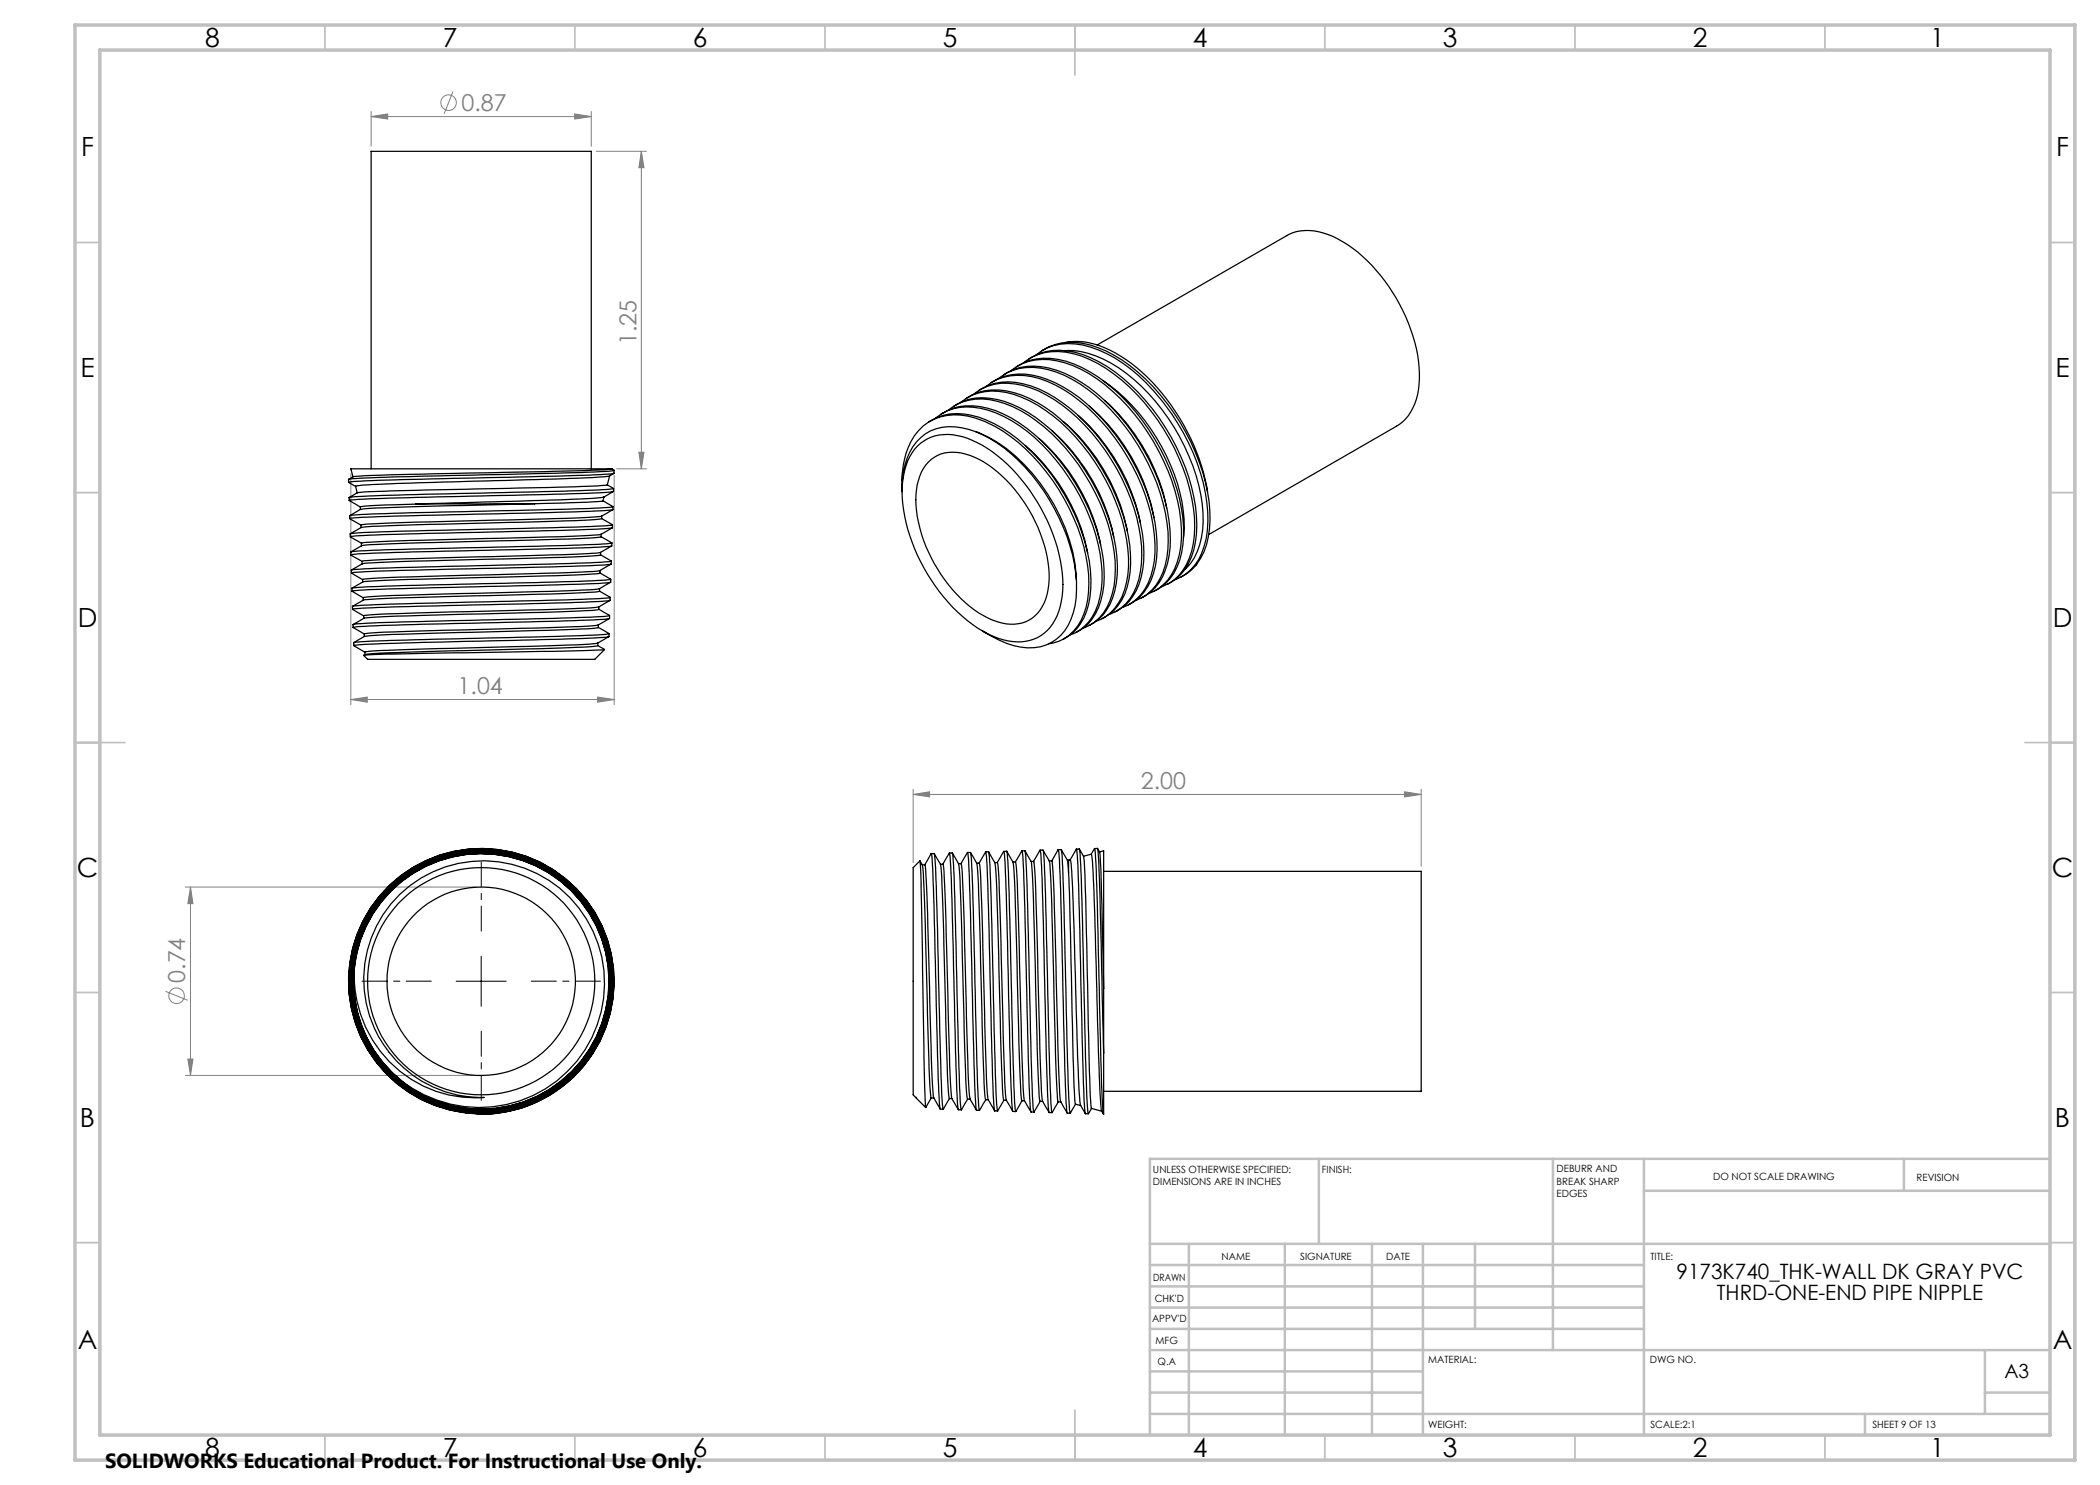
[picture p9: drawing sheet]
<svg xmlns="http://www.w3.org/2000/svg" width="420mm" height="297mm" viewBox="0 0 420 297" stroke-linecap="round" stroke-linejoin="round" font-family="sans-serif">
<g fill="none" stroke="#808080" stroke-width=".2">
<path d="M90.6 18.3l-1.8 4.5M74.2 23.3l3.3-.5v1zM74.2 22.3v6.9M74.2 23.3h44.1M114.9 22.8l3.4 .5-3.4 .5zM118.3 22.3v6.9M119.2 30.3h10.1M128.3 30.3l.5 3.2h-1zM128.3 30.3v63.5M70.2 94.8v46.1M122.8 95.1v45.8M123.3 93.8h6"/>
<path d="M127.8 90.4h1l-.5 3.4zM70.2 139.9l3.2-.5v1zM70.2 139.9h52.6M119.5 139.4l3.3 .5-3.3 .5zM182.6 158.9l3.3-.5v1zM182.6 157.9v14.6M182.6 158.9h101.6M280.9 158.4l3.3 .5-3.3 .5zM284.2 157.9v15.3M37.1 177.4h58.1M38.1 177.4l.5 3.3h-1zM38.1 177.4v37.7"/>
<path d="M33.1 198.3l4.4 1.8M37.1 215.1h58.1M37.6 211.8h1l-.5 3.3z"/>
<circle cx="89.7" cy="20.5" r="1.55"/>
<circle cx="35.3" cy="199.1" r="1.55"/>
</g>
<path d="M86.3 196.2h-13.9M96.3 186.2v-13.8M106.3 196.2h13.8M96.3 206.2v13.9" fill="none" stroke="#000" stroke-width=".2" stroke-dasharray="15.2 1.3 1.3 1.3" stroke-dashoffset="10.2"/>
<path d="M91.2 196.2h10M96.2 191.2v10.1" fill="none" stroke="#000" stroke-width=".2"/>
<g fill="none" stroke="#c0c0c0" stroke-width=".35">
<path d="M65 5v5M115 5v5M165 5v5M215 5v10M265 5v5M315 5v5M365 5v5M15 48.5h5M410 48.5h5M15 98.5h5M410 98.5h5M15 148.5h10"/>
<path d="M405 148.5h10M15 198.5h5M410 198.5h5M15 248.5h5M410 248.5h5M65 287v5M115 287v5M165 287v5M215 282v10M265 287v5M315 287v5M365 287v5"/>
</g>
<g fill="none" stroke="#c0c0c0" stroke-width=".5">
<path d="M263.8 231.8v17M310.6 231.8v38.2M328.8 231.8v55.2M328.8 238.2h81.2M380.8 231.8v6.4M410 231.8h-180v55.2M230 248.8h180M230 257.3h98.8M230 253h98.8M237.8 248.8v38.2M257 248.8v38.2M274.4 248.8v38.2"/>
<path d="M284.6 248.8v38.2M295 248.8v17M230 265.8h98.8M230 261.5h98.8M230 278.5h54.6M230 274.3h54.6M230 270h180M397 278.5h13M397 270v12.8M230 282.8h180M373 282.8v4.2"/>
</g>
<path d="M15 5h400v287h-400zM20 10h390v277h-390z" fill="none" stroke="#c0c0c0" stroke-width=".7"/>
<g fill="#808080">
<path d="M280.9 158.4l3.3 .5-3.3 .5zM182.6 158.9l3.3-.5v1z"/>
<path d="M70.2 139.9l3.2-.5v1zM119.5 139.4l3.3 .5-3.3 .5z"/>
<path d="M127.8 90.4h1l-.5 3.4zM128.3 30.3l.5 3.2h-1z"/>
<path d="M38.1 177.4l.5 3.3h-1zM37.6 211.8h1l-.5 3.3z"/>
<path d="M74.2 23.3l3.3-.5v1zM114.9 22.8l3.4 .5-3.4 .5z"/>
</g>
<g fill="none" stroke="#000" stroke-width=".25">
<path d="M193.2 79.7a10.9 10.9 0 0 1 9.6-1.2 28.6 28.6 0 0 1 13.7 9.8 40.7 40.7 0 0 1 9.6 22.6 14.5 14.5 0 0 1-3.3 11.2l-.9 .8-1.5 .9M194.8 78.8a10.5 10.5 0 0 1 9.7-1.7 28.1 28.1 0 0 1 13.9 9.5 41.3 41.3 0 0 1 9.9 22.7 17 17 0 0 1-2.3 10.4 8.3 8.3 0 0 1-4.1 3.1M196.1 77.9a11.3 11.3 0 0 1 10.1-.7 32.6 32.6 0 0 1 15 12.2 40.6 40.6 0 0 1 7.5 19.3 15.8 15.8 0 0 1-2.9 11.6l-.9 .9-1.5 .9M196.1 77.9l-.4 .2M197.2 77.3a10.4 10.4 0 0 1 9.1-2 25.9 25.9 0 0 1 12.5 7.5 43.1 43.1 0 0 1 11.8 22.2 18.6 18.6 0 0 1-1.6 12.8 8.8 8.8 0 0 1-4.5 3.7M198.6 76.3a11.9 11.9 0 0 1 10.9-.4 34.1 34.1 0 0 1 15 13 36.4 36.4 0 0 1 6.8 22.8 12 12 0 0 1-4.3 8.5l-1.4 .8M198.6 76.3l-.4 .2M199.8 75.7a10.6 10.6 0 0 1 9.9-1.8 28.4 28.4 0 0 1 13.9 9.6 42.1 42.1 0 0 1 10 22.9 17 17 0 0 1-2.3 10.5 8.2 8.2 0 0 1-4.2 3.2M200.7 75a10.8 10.8 0 0 1 9.1-1.4 28.1 28.1 0 0 1 14 9.5 41.4 41.4 0 0 1 10.2 22.8 15.5 15.5 0 0 1-3 11.7 7.4 7.4 0 0 1-2.8 2M202.2 74.2a10.9 10.9 0 0 1 10.8-1.6 31.7 31.7 0 0 1 15.2 12 38.6 38.6 0 0 1 8.1 23.1 13.5 13.5 0 0 1-3.7 9.3l-.9 .8-2 .9M203.3 73.4a11.4 11.4 0 0 1 9.9-1.2 31.9 31.9 0 0 1 15.3 12 40.7 40.7 0 0 1 8.2 21.3 15.9 15.9 0 0 1-2.7 10.2 8.9 8.9 0 0 1-3.1 2.5M204.8 72.5a10.7 10.7 0 0 1 10-1.7 28.7 28.7 0 0 1 14 9.7 42.4 42.4 0 0 1 10.1 23 17 17 0 0 1-2.4 10.6 8.2 8.2 0 0 1-4.2 3.2"/>
<path d="M206.2 71.6a11 11 0 0 1 8.9-1.1 27.5 27.5 0 0 1 12.6 8.1 42.6 42.6 0 0 1 11.6 24.6 15.3 15.3 0 0 1-3.1 11.7 8.3 8.3 0 0 1-2.7 1.9M206.2 71.5l-.4 .3M207.2 71a10.4 10.4 0 0 1 9.3-2 26.9 26.9 0 0 1 14.2 9.2 41.4 41.4 0 0 1 10.8 24.2 16.2 16.2 0 0 1-2.5 10.5 8.2 8.2 0 0 1-4.1 3.1M208.3 70.2a11.4 11.4 0 0 1 9.9-1.2 28.5 28.5 0 0 1 12.4 8.4 42.3 42.3 0 0 1 11.4 24.9 16.4 16.4 0 0 1-2.7 10.7 10.4 10.4 0 0 1-3.2 2.5M212.9 70.1a17.6 17.6 0 0 1 10.9 3.5 41.1 41.1 0 0 1 16.7 27.2 16.6 16.6 0 0 1-2.4 11.9l-1.1 1.2M213 68.5a15.1 15.1 0 0 1 11.1 2.7 41 41 0 0 1 16.2 22l1.2 5.2M219.4 69l38-21.9a9.6 9.6 0 0 1 8.2-.2 29 29 0 0 1 13.7 12.8 29.9 29.9 0 0 1 4.4 18.2 9.9 9.9 0 0 1-4.4 7.3l-37.6 21.7M220.6 76.1a39 39 0 0 1 16.2 27.7l-.1 3.7M69.7 95.9v.6l1.4 .8M71.5 98.5l-1.7 1v.6M74.2 93.8v-63.5h44.1v63.5M120.8 99.4l-.2 .8-.3 .1-13.4 .4"/>
<path d="M121.4 97a302.2 302.2 0 0 1-22.1 .7l-6.2 .2a307.7 307.7 0 0 0-21.6 .7M121.5 97l1.2 .7a51.8 51.8 0 0 1-8.4 .5l-22.7 .5a317.5 317.5 0 0 0-21.8 .8M121.9 95.2h-.1a646.3 646.3 0 0 1-33.3 1.2l-11.6 .4a28 28 0 0 0-5.8 .5l.3 1.3M121.9 95.2l-.4 1.8M122.3 93.8h.1M122.3 93.8h-52.1l.4 1.6M122.3 93.8h-.1a1001.7 1001.7 0 0 1-37.4 1l-13.3 .4a2.26 2.26 0 0 0-1.8 .7M122.3 93.8l.5 .2M122.7 98.3a593.3 593.3 0 0 1-31 1 328.2 328.2 0 0 0-21.9 .8M122.7 97.7v.6l-1.1 .7a5.2 5.2 0 0 1-3.3 .7l-35.1 1.1M122.8 94.1l-.2 .1a1082.3 1082.3 0 0 1-38.5 1l-12 .4-2.4 .3M122.8 94.7l-.9 .5"/>
<path d="M122.8 94.1v.6a526.9 526.9 0 0 1-30 .9 410.1 410.1 0 0 0-23 .8l-.1 .1M180.4 97.8v.6M180.4 97.8a14.2 14.2 0 0 1 2.9-9.4 9.1 9.1 0 0 1 9-2.9 23.8 23.8 0 0 1 12.7 8 39.8 39.8 0 0 1 10.1 21 17.8 17.8 0 0 1-1.5 10.6 8.9 8.9 0 0 1-10.8 4 18.6 18.6 0 0 1-4.5-1.9M180.5 94.2a13.7 13.7 0 0 1 4.1-9 10.9 10.9 0 0 1 10.5-1.6 30.1 30.1 0 0 1 14.2 10.8 38.1 38.1 0 0 1 8.5 22.4 12.9 12.9 0 0 1-4 10.3 8 8 0 0 1-4.1 1.7M180.5 94.2l-.1 2M180.5 94.2l-.1 2.9M183.5 89.2a8.8 8.8 0 0 1 9-1.9 25.6 25.6 0 0 1 12.6 9.6 35.1 35.1 0 0 1 7.5 20 13 13 0 0 1-3.1 9.1 9.2 9.2 0 0 1-10 1.6 27.5 27.5 0 0 1-12.5-10.4 33.8 33.8 0 0 1-6.6-20 12.8 12.8 0 0 1 3.1-8zM185.7 92.4a7.1 7.1 0 0 1 7.4-1.6 21.9 21.9 0 0 1 11.3 9.1 28.6 28.6 0 0 1 5.4 15.9 9.6 9.6 0 0 1-3.3 7.8 8.1 8.1 0 0 1-8 .4 25.5 25.5 0 0 1-11.7-11.3 25.9 25.9 0 0 1-3.5-14.8l.4-1.8a8 8 0 0 1 2-3.7zM185.7 84.4a10.9 10.9 0 0 1 10-1 29.7 29.7 0 0 1 13.5 10.1 39.3 39.3 0 0 1 9 22.4 13.5 13.5 0 0 1-3.6 10.7l-2.1 1.3M187.1 83.6a10.1 10.1 0 0 1 9-1.9 26.2 26.2 0 0 1 13.8 8.7 40.6 40.6 0 0 1 10.5 24.1 15.5 15.5 0 0 1-2.7 9.9 7.9 7.9 0 0 1-3.7 2.6M188.6 82.6l-.4 .2M188.6 82.6a11.7 11.7 0 0 1 10.5-.5 33.4 33.4 0 0 1 14.7 12.5 39 39 0 0 1 7 19.1 14.6 14.6 0 0 1-3.2 11.1l-.9 .8-1.5 .9"/>
<path d="M189.7 82a10.4 10.4 0 0 1 9.7-1.7 27.7 27.7 0 0 1 13.7 9.4 40.6 40.6 0 0 1 9.9 22.4 16.5 16.5 0 0 1-2.2 10.4 8.1 8.1 0 0 1-4.1 3.1M191.1 81l-.4 .3M191.1 81a10.2 10.2 0 0 1 8.3-1.1 26.8 26.8 0 0 1 13.7 9.1 40 40 0 0 1 10.4 24.2 15.1 15.1 0 0 1-2.9 9.8 8.1 8.1 0 0 1-2.8 2.1M192.2 80.5a10.2 10.2 0 0 1 9.1-2 28.7 28.7 0 0 1 15.1 10.5 40.3 40.3 0 0 1 9.3 22.6 14.1 14.1 0 0 1-3.6 10.9l-.9 .8-2 .9M195.1 86.3a28.3 28.3 0 0 1 13 10.4 35 35 0 0 1 7.2 19.2M205.1 89.1a38.7 38.7 0 0 1 12.4 21.4M207.8 87.7a38.4 38.4 0 0 1 12.3 21.2M210.3 86.1a38.6 38.6 0 0 1 12.4 21.3M212.7 84.3a39.1 39.1 0 0 1 12.8 21.9M215.7 83.1a38.9 38.9 0 0 1 12.3 21.3M217.9 81.2a39.5 39.5 0 0 1 12.9 22.3M220.9 80.1a39.3 39.3 0 0 1 12.4 21.5"/>
<path d="M69.8 100.1l2.3 1.3v.5l-2.2 1.2M69.9 103.1a379.2 379.2 0 0 1 25-.8l4.3-.1a382.8 382.8 0 0 0 23.4-.9v.6l-2.3 1.3v.5M70 103.7l2.2 1.3M70.1 107.4l2.2 1.3M70.2 111l2.2 1.3M70.2 110.4v.6M70.4 117.6v.6M70.4 118.2l2.2 1.4M72.2 105v.5l-2.1 1.2M72.3 108.7v.4M72.3 109.1l-2.1 1.3M72.4 112.8l-2.1 1.2"/>
<path d="M72.4 112.3v.5M72.5 116.4l-2.1 1.2M72.5 115.9v.5M83.2 100.8l-2.3 .1a52.9 52.9 0 0 0-8.8 .5M106.9 100.7l-23.7 .1M106.9 100.7a920.4 920.4 0 0 0-34.4 1.1l-.4 .1M119.9 118.2l2.1 1.2M119.9 118.2l-.1 .1a534.3 534.3 0 0 1-30.1 1l-12.7 .4-4.3 .3M119.9 117.7v.5M119.9 114.1a454 454 0 0 1-28.6 1l-11.5 .3a39.1 39.1 0 0 0-7.3 .5M120 114.6l2.1 1.2M120 114.6l-.1 .1a1085.1 1085.1 0 0 1-38.1 1.2l-6.7 .3-2.5 .2"/>
<path d="M120.1 110.9l2.2 1.3M120.1 110.5a645.9 645.9 0 0 1-32.3 1.1l-6.9 .2a59.2 59.2 0 0 0-8.5 .5M120.1 110.5v.5a88.2 88.2 0 0 1-11.8 .6l-4.9 .1a597.8 597.8 0 0 0-30.9 1v.1M120.2 107.3a62 62 0 0 1-10.5 .6l-4.7 .2a774.1 774.1 0 0 0-32.4 1h-.3M120.2 106.9a984 984 0 0 1-38 1.2l-9 .4-.9 .2M120.3 103.2a527.3 527.3 0 0 1-29.4 1l-13.4 .4-3.9 .2-1.4 .2M120.3 103.7l2.2 1.2M120.3 103.7a33.9 33.9 0 0 1-7.1 .5l-9.1 .3a671.5 671.5 0 0 0-31.7 1h-.2M120.6 100.2l2 1.1M122.1 116.4l-1.1 .7a4.3 4.3 0 0 1-3 .9l-15.3 .5a645.6 645.6 0 0 0-30 1l-.1 .5M122.1 115.8a214.7 214.7 0 0 1-19 .8l-10.8 .2a301.2 301.2 0 0 0-21.9 .8M122.2 115.8l-.1 .6a42.6 42.6 0 0 1-7.3 .5l-22 .5a382.5 382.5 0 0 0-22.3 .8h-.1"/>
<path d="M122.2 112.8l-2.2 1.3v.5M122.2 112.2a229.4 229.4 0 0 1-20 .8l-8.7 .2a387.1 387.1 0 0 0-23.2 .8v.6l2.2 1.3M122.2 112.8a394.8 394.8 0 0 1-26.1 .9l-4.3 .1a317.8 317.8 0 0 0-21.5 .8M122.3 112.2l-.1 .6M122.3 109.2l-2.2 1.3M122.3 109.2a427.7 427.7 0 0 1-27.2 .9l-2.2 .1a390 390 0 0 0-22.6 .7l-.1 .1M122.3 108.6h.1a440.8 440.8 0 0 1-25.5 .9l-4.5 .1a358.1 358.1 0 0 0-22.2 .7v.1M122.4 105.5a248.8 248.8 0 0 1-19.7 .8l-10.9 .2a321.1 321.1 0 0 0-21.7 .8M122.5 104.9v.6l-2.3 1.4v.4l2.2 1.3-.1 .6M122.5 104.9a117.6 117.6 0 0 1-13.9 .7l-15 .3a401.9 401.9 0 0 0-23.5 .8v.6M122.6 101.9a271.1 271.1 0 0 1-20.9 .8l-8.8 .2a354 354 0 0 0-22.9 .8l-.1-.6M70.5 121.3v.6"/>
<path d="M70.5 121.9l2.2 1.3M70.6 124.9v.6M70.7 129.1h.1M70.7 129.1l.2 .1-.1-.1M70.7 128.5v.6M70.9 129.3l2.1 1.2M72.6 120l-2.1 1.3M72.8 126.8v.5M119.6 128.6v.5M119.6 125a53.2 53.2 0 0 1-8.3 .5l-6.8 .2a765.1 765.1 0 0 0-31.4 1l-.2 .1-2.3-1.3M119.7 125.5l2.1 1.2M119.7 125.5a204.5 204.5 0 0 1-17.7 .8 559.7 559.7 0 0 0-29.1 1l-2.2 1.2"/>
<path d="M119.7 125v.5M119.8 121.8l2.1 1.3M119.8 121.4v.5l-.2 .1a757.8 757.8 0 0 1-33.8 1l-11.8 .5a2.91 2.91 0 0 0-2.3 .8l-1 .6a753.6 753.6 0 0 1 34.3-1.1l13.1-.4 3.8-.3M120.9 129.9l-1.4-.8a252.7 252.7 0 0 1-19.1 .8 458.1 458.1 0 0 0-27.4 1M120.9 129.9a842.3 842.3 0 0 1-35.6 .8l-12.5 .4M120.9 129.9l-1.9 2h-45.5l-.8-.8M121.8 127.3l-1.2 .7a4.1 4.1 0 0 1-2.8 .8l-12.4 .5a817.7 817.7 0 0 0-32 1l-.4 .1v.5l-.3 .2M121.8 127.3h-.1a775.7 775.7 0 0 1-35.2 1.1l-10.1 .3-5.6 .4M121.8 127.3v-.6l-.1 .1a637.4 637.4 0 0 1-30.6 1 255.5 255.5 0 0 0-20.4 .7M121.9 123.7l-2.2 1.3M121.9 123.7l-.1 .1a912.2 912.2 0 0 1-37.1 1l-10.8 .4-3.3 .3M121.9 123.1v.6"/>
<path d="M122 120v.1a569.1 569.1 0 0 1-30.2 1 307.4 307.4 0 0 0-21.2 .7l-.1 .1M122 120.1l-1.1 .6a3.8 3.8 0 0 1-2.6 .9l-14.7 .5a761.4 761.4 0 0 0-30.7 1l-.2 .1v.5M122 120v-.5a650.5 650.5 0 0 1-32.9 1l-13.9 .4-4.7 .4M196.5 126.2l.8 .4-.4-.2M196.9 126.4l1.4 .8M223.4 122.2l-.4 .2M184 172.2l-1.4 1.3v45.5l.5 .5M184.4 173h.6M186.2 170.8l-1.2 2.2a947.1 947.1 0 0 1 1.2 36.7l.4 8.9a2.68 2.68 0 0 0 .8 2.1l.7 1.1M186.8 170.7a223.4 223.4 0 0 1 .8 19.1l.2 10.7a273.9 273.9 0 0 0 .8 21.3M188.1 172.9h.5l.1 .2a753 753 0 0 1 1.1 33.6l.2 8 .4 5M188.1 172.9l-1.3-2.2h-.6a56.3 56.3 0 0 1 .5 8.4l.5 20a365.7 365.7 0 0 0 .8 22.7h.1"/>
<path d="M188.1 172.9a530.8 530.8 0 0 1 1 28.9l.3 9.3a59.9 59.9 0 0 0 .5 8.6h.5M189.9 170.6h.6M190.5 170.6l1.2 2.2M190.5 170.6v.1a681.7 681.7 0 0 1 1 33.1l.4 13.7 .4 4.5-.6-.1a114.7 114.7 0 0 1-.6-13.6l-.4-14.6a387.7 387.7 0 0 0-.8-23.1l-1.3 2.3M191.7 172.8a53.4 53.4 0 0 1 .5 8.4l.2 6.8a713.5 713.5 0 0 0 1 31.6l.1 .2h.5M191.7 172.7h.5M192.2 172.8a54.9 54.9 0 0 1 .5 8.4l.2 6.8a774.3 774.3 0 0 0 1.1 31.6l1.3 2.5M193.5 170.5l-1.3 2.3M193.5 170.5v.1a432.9 432.9 0 0 1 .9 26.4l.1 2.1a376.4 376.4 0 0 0 .8 23h.6M193.5 170.5h.6M194.1 170.5l.6 1.1a4.2 4.2 0 0 1 .8 2.8l.5 12.6a840.5 840.5 0 0 0 1 32.5l.2 .4-1.3 2.2M194.1 170.5a239 239 0 0 1 .7 19.4l.3 10.8a310.8 310.8 0 0 0 .8 21.3v.1"/>
<path d="M195.3 172.6h.5M197.1 170.4l-1.2 2.2a78 78 0 0 1 .5 9.8l.1 4.6a840.5 840.5 0 0 0 1.1 32.5v.4l1.3 2.3M197.1 170.4h.1a416.7 416.7 0 0 1 .8 25.4l.1 4.5a301.2 301.2 0 0 0 .8 21.9M197.7 170.4a41.2 41.2 0 0 1 .5 7.4l.5 21.9a382.1 382.1 0 0 0 .8 22.4v.1M197.7 170.4h-.6M197.7 170.4l1.3 2.1M199 172.6a401.2 401.2 0 0 1 .9 26.4l.3 12a58 58 0 0 0 .6 9.1M199.5 172.5a58.1 58.1 0 0 1 .5 9.1l.2 6.9a659.8 659.8 0 0 0 1 31.4l1.4 2.4M200.7 170.3l-1.2 2.2h-.5M200.8 170.3l.6-.1 .6 1.1a2.73 2.73 0 0 1 .7 2.2l.6 14a776.1 776.1 0 0 0 1 32.3l.1 .3M200.8 170.3v.1a659.5 659.5 0 0 1 1 33.1l.4 14 .4 4.8M201.3 170.3h.1a591.2 591.2 0 0 1 1 30.6 310.7 310.7 0 0 0 .7 21.4h.1"/>
<path d="M202.6 172.4h.5M203.1 172.4a50.2 50.2 0 0 1 .5 8.3l.2 6.8a776.1 776.1 0 0 0 1 32.3l.1 .3M204.4 170.2l-1.3 2.2M205 170.1l-.6 .1a300.4 300.4 0 0 1 .8 21.3l.2 8.8a307.5 307.5 0 0 0 .8 22.1M205 170.2v.1a1058.7 1058.7 0 0 1 1.2 38l.3 10.9 .3 3.2M205 170.1l1.2 2.2M206.2 172.3h.5M206.2 172.3a655.6 655.6 0 0 1 1.1 32.5l.2 6.9a61.1 61.1 0 0 0 .5 8.6M206.7 172.3h.1a600.2 600.2 0 0 1 1 29.9l.2 9.5a55.1 55.1 0 0 0 .5 8.5M208 170l-1.3 2.3M208.6 170l1.3 2.2M208.6 170h-.6l.1 .1a940.3 940.3 0 0 1 1.1 37.6l.3 11.2 .3 3.6-1.3-2.2"/>
<path d="M208.6 170v.1a643.5 643.5 0 0 1 1.1 33.2l.3 14.3 .4 4.9M209.8 172.2h.6M209.9 172.2a464.8 464.8 0 0 1 1 29.1l.3 13.5 .4 5.6M210.4 172.2a120.7 120.7 0 0 1 .6 13.4l.1 2.5a711.9 711.9 0 0 0 1 32.1l.1 .1M211.6 169.9l-1.2 2.3M211.6 170h.1a303.7 303.7 0 0 1 .7 21.4l.3 8.9a357.9 357.9 0 0 0 .7 22.3h.1M211.6 169.9h.6M212.2 169.9l.7 1.1a3.5 3.5 0 0 1 .7 2.4l.1 1.2M212.2 169.9l.1 .2a1018.9 1018.9 0 0 1 1.1 38.5l.3 10.9 .3 3.1M213.7 174.6l.7 26.3a287.5 287.5 0 0 0 .7 19.9l-1 1.8M213.7 172.1v2.5M214 172l.1 .1a371 371 0 0 1 1 25.5 334.8 334.8 0 0 0 1 23.4l1 1.7"/>
<path d="M214 172h-.5M215.3 169.8l-1.3 2.2M215.3 169.8a249.9 249.9 0 0 1 .7 20.6l.3 8.9a386.3 386.3 0 0 0 .8 23.4M215.9 169.8l.8 1.5M215.9 169.8v.1a943.2 943.2 0 0 1 1.1 37.8l.3 11.3 .4 3.7M215.9 169.8h-.6M216.7 171.3a759.8 759.8 0 0 1 1 34l.4 13.8 .2 2.5M218.3 170.8a179.8 179.8 0 0 1 .8 18.4l.3 10.8a317.2 317.2 0 0 0 .9 22.1v.1M218.3 170.8l-1.6 .4M218.9 169.7a60 60 0 0 1 .5 9.1l.5 20.9a409.9 409.9 0 0 0 .8 23v.1v-12.2M218.9 169.7l-.7 1.1M219.5 169.7a476 476 0 0 1 1 30l.2 10.9"/>
<path d="M219.5 169.7h-.6M219.5 169.7l.4 .7M219.9 170.4l.8-.2v27.5M219.9 170.4a482.5 482.5 0 0 1 .8 25.6v1.7M220.7 174.3h63.5v44h-63.5M70.8 193.9a25.5 25.5 0 0 0 9.7 22.5M70.8 193.9a24.4 24.4 0 0 0 26 25.6 23.7 23.7 0 0 1-24-25.1 23.7 23.7 0 0 1 26.9-22 24.6 24.6 0 0 1 21.1 22.2 24.6 24.6 0 0 1-16.8 25.6 25.4 25.4 0 0 1-23.5-3.8M70.8 193.9a25.6 25.6 0 0 1 32.8-22.1 25.6 25.6 0 0 1 15.3 36.5 25.6 25.6 0 0 1-38.7 7.9 25.6 25.6 0 0 1-.4-39.6 25.6 25.6 0 0 1 38.9 7.2 25.6 25.6 0 0 1-14.4 36.8 25.7 25.7 0 0 1-33-18.3 25.7 25.7 0 0 1 20.9-31.5 25.7 25.7 0 0 1 29.7 23.3 25.8 25.8 0 0 1-28.5 27.7 25.8 25.8 0 0 1-21.9-33.3 25.8 25.8 0 0 1 36.9-15.1 25.9 25.9 0 0 1 8.5 38.4 25.9 25.9 0 0 1-39.3 2.5 25.9 25.9 0 0 1 3.5-39.1 26 26 0 0 1 38.4 9.5 26 26 0 0 1-15.3 36.4 26 26 0 0 1-33.7-20.7 26.1 26.1 0 0 1 26.7-30.2 26.1 26.1 0 0 1 24.5 31.9 26.1 26.1 0 0 1-35.9 18.1 26.2 26.2 0 0 1-11-38.9 26.2 26.2 0 0 1 40.3-3.4 26.2 26.2 0 0 1-4.4 40.2 26.3 26.3 0 0 1-37.9-10.1 26.3 26.3 0 0 1 14.5-36.5 26.3 26.3 0 0 1 34.5 18.6 26.4 26.4 0 0 1-26.5 32.4 26.4 26.4 0 0 1-24.3-34.1 26.4 26.4 0 0 1 39.3-14.5 26.5 26.5 0 0 1 5.1 40.5 26.5 26.5 0 0 1-40.7-2.7 26.5 26.5 0 0 1 10.3-39.5 26.6 26.6 0 0 1 37.2 18.3 26.6 26.6 0 0 1-26 32.3M220.7 197.7v12.9M80.5 216.4a25.5 25.5 0 0 1-.2-40 25.5 25.5 0 0 1 39 8.8 25.5 25.5 0 0 1-17.3 36 25.6 25.6 0 0 1-31.3-24.3 25.6 25.6 0 0 1 29.8-26 25.6 25.6 0 0 1 19.9 34.2 25.7 25.7 0 0 1-37.5 13.1 25.7 25.7 0 0 1-5.7-39.3 25.7 25.7 0 0 1 39.6 1.9 25.8 25.8 0 0 1-8.5 38.2 25.8 25.8 0 0 1-36.5-14.3 25.8 25.8 0 0 1 19.8-33.9 25.9 25.9 0 0 1 30.4 23 25.9 25.9 0 0 1-25.3 28.4 25.9 25.9 0 0 1-26.4-27.4 26 26 0 0 1 32.5-23.6 26 26 0 0 1 17 36.3 26 26 0 0 1-39 9.8 26.1 26.1 0 0 1-2.2-40.3 26.1 26.1 0 0 1 40 5.6 26.1 26.1 0 0 1-13.1 38.1 26.2 26.2 0 0 1-35-20.2 26.2 26.2 0 0 1 26.4-30.5 26.2 26.2 0 0 1 25 31.8 26.3 26.3 0 0 1-35.2 18.9 26.3 26.3 0 0 1-13.3-37.7 26.3 26.3 0 0 1 39.3-7.3 26.4 26.4 0 0 1 .4 40.7 26.4 26.4 0 0 1-40-7.3 26.4 26.4 0 0 1 14.8-37.9 26.5 26.5 0 0 1 34.4 20.9 26.5 26.5 0 0 1-25.9 30.7 26.5 26.5 0 0 1-26.4-30.4 26.6 26.6 0 0 1 28.9-22.5 26.6 26.6 0 0 1 23.9 27.7 26.6 26.6 0 0 1-26.6 25.2M183.1 219.5h.1M183.2 219.5l1.9 2-.2-7.2-.7-37.9-.2-4.2a4.2 4.2 0 0 1 .7 2.6l.5 15.1a632.9 632.9 0 0 0 1 29.7l-1 1.9"/>
<path d="M186.2 219.6h.6M189.9 219.7l-1.2 2.2-.6-.1M190.4 219.7l1.3 2.2M193.5 219.8l-1.2 2.2M197.1 220h.6M93.2 222.6l3 .2M198.9 222.2h.6M200.8 220.1l-1.3 2.1M200.8 220.1h.5M202.6 222.3h.6M204.4 220.1l-1.2 2.2M204.4 220.2h.5"/>
<path d="M204.9 220.1l1.3 2.3M206.2 222.4h.6M208 220.3l-1.2 2.1M208 220.3h.5M209.8 222.5h.6M211.6 220.4h.6l1.3 2.2h.5M211.7 220.4l-1.3 2.1M215.1 220.8l1 .3M217.1 222.7l.6 .1M220.3 222.2l.4 .6M220.3 222.2l-2-.5-.6 1"/>
<circle cx="96.2" cy="196.3" r="22.7"/>
<circle cx="96.2" cy="196.2" r="18.8"/>
</g>
<g font-size="5.3">
<text x="41" y="9.5">8</text>
<text x="88.5" y="9.5">7</text>
<text x="138.5" y="9.5">6</text>
<text x="188.5" y="9.5">5</text>
<text x="238.5" y="9.5">4</text>
<text x="288.5" y="9.5">3</text>
<text x="338.5" y="9.5">2</text>
<text x="386" y="9.5">1</text>
<text x="16.2" y="31.3">F</text>
<text x="411.2" y="31.3">F</text>
<text x="16.1" y="75.5">E</text>
<text x="411.1" y="75.5">E</text>
<text x="15.5" y="125.5">D</text>
<text x="410.5" y="125.5">D</text>
<text x="15.4" y="175.5">C</text>
<text x="410.4" y="175.5">C</text>
<text x="16" y="225.5">B</text>
<text x="411" y="225.5">B</text>
<text x="15.5" y="269.8">A</text>
<text x="410.5" y="269.8">A</text>
<text x="41" y="291.5">8</text>
<text x="88.5" y="291.5">7</text>
<text x="138.5" y="291.5">6</text>
<text x="188.5" y="291.5">5</text>
<text x="238.5" y="291.5">4</text>
<text x="288.5" y="291.5">3</text>
<text x="338.5" y="291.5">2</text>
<text x="386" y="291.5">1</text>
</g>
<g font-size="4.7" fill="#808080">
<text x="92.3" y="22.2">0.87</text>
<text x="127.3" y="69.1" transform="rotate(-90 127.3 69.1)">1.25</text>
<text x="91.5" y="138.9">1.04</text>
<text x="228.2" y="157.8">2.00</text>
<text x="37" y="196.6" transform="rotate(-90 37 196.6)">0.74</text>
</g>
<g font-size="4.2">
<text x="335.3" y="255.8">9173K740_THK-WALL DK GRAY PVC</text>
<text x="343.4" y="260">THRD-ONE-END PIPE NIPPLE</text>
</g>
<text font-size="4.1" x="21" y="293.7">SOLIDWORKS Educational Product. For Instructional Use Only.</text>
<text font-size="3.9" x="400.9" y="275.5">A3</text>
<g font-size="2">
<text x="230.6" y="234.6">UNLESS OTHERWISE SPECIFIED:</text>
<text x="230.6" y="237.1">DIMENSIONS ARE IN INCHES</text>
<text x="264.4" y="234.6">FINISH:</text>
<text x="311.3" y="234.5">DEBURR AND</text>
<text x="311.3" y="237">BREAK SHARP</text>
<text x="311.3" y="239.5">EDGES</text>
<text x="342.6" y="236">DO NOT SCALE DRAWING</text>
<text x="383.3" y="236.2">REVISION</text>
<text x="244.3" y="252">NAME</text>
<text x="260" y="251.9">SIGNATURE</text>
<text x="277.2" y="251.9">DATE</text>
<text x="330.1" y="251.9">TITLE:</text>
<text x="230.6" y="256.1">DRAWN</text>
<text x="230.9" y="260.3">CHK'D</text>
<text x="230.4" y="264.4">APPV'D</text>
<text x="231.1" y="268.8">MFG</text>
<text x="231.5" y="273">Q.A</text>
<text x="285.6" y="272.5">MATERIAL:</text>
<text x="330" y="272.5">DWG NO.</text>
<text x="285.6" y="285.5">WEIGHT:</text>
<text x="330.1" y="285.6">SCALE:2:1</text>
<text x="374.5" y="285.6">SHEET 9 OF 13</text>
</g>
</svg>
